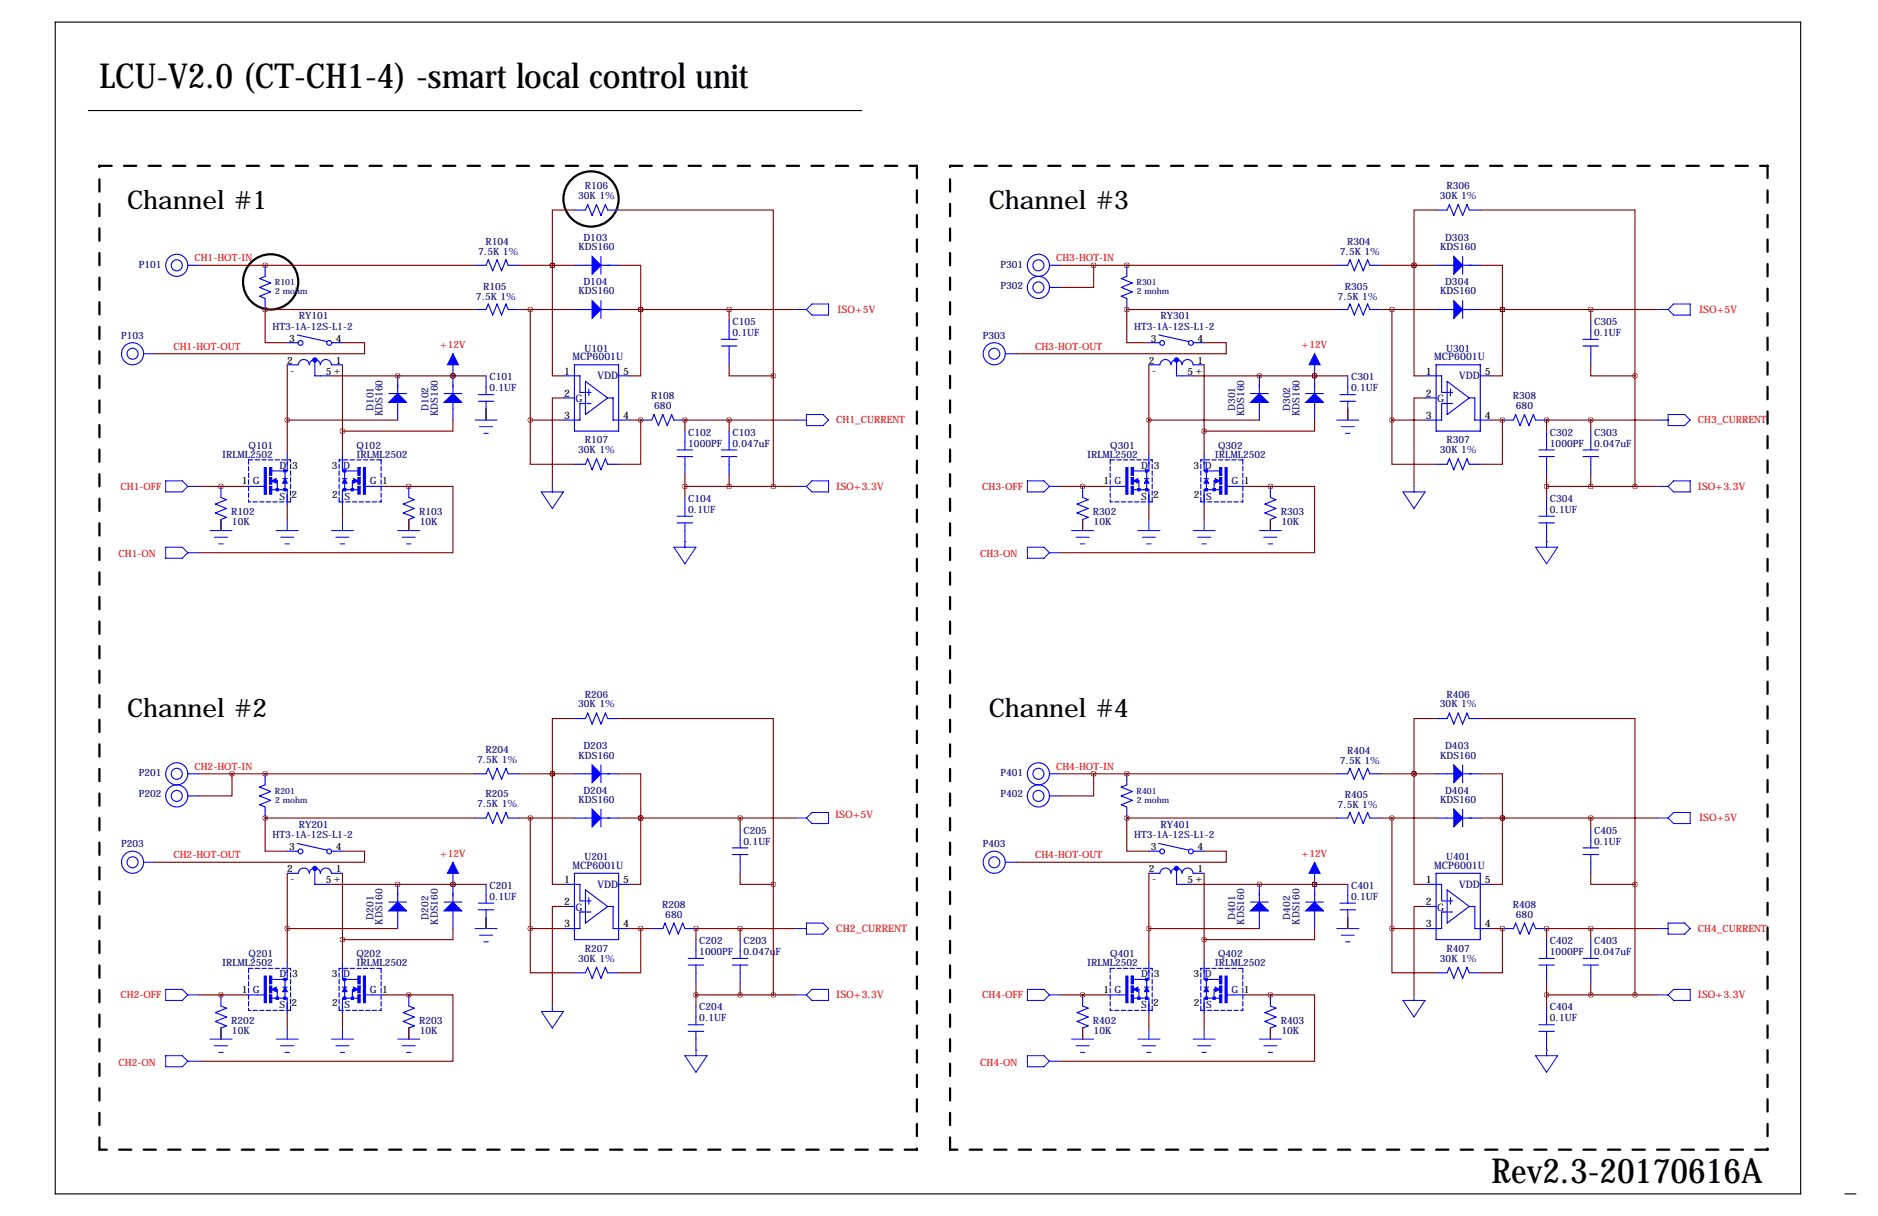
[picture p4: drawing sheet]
<svg xmlns="http://www.w3.org/2000/svg" width="432mm" height="279mm" viewBox="0 0 432 279" stroke-linecap="round" stroke-linejoin="round" font-family="sans-serif">
<path d="M12.7 5.1h401.3v269.2h-401.3zM20.3 25.4h177.8M424.2 274.3h2.5" fill="none" stroke="#000" stroke-width=".25"/>
<path d="M22.9 38.1h187.9M210.8 38.1v226.1M218.4 38.1h188M406.4 38.1v226.1M22.9 264.2v-226.1M210.8 264.2h-187.9M218.4 264.2v-226.1M406.4 264.2h-188" fill="none" stroke="#000" stroke-width=".51" stroke-dasharray="2.8 2.8"/>
<g fill="none" stroke="#000" stroke-width=".51">
<circle cx="135.9" cy="45.7" r="6.4"/>
<circle cx="62.2" cy="64.8" r="6.4"/>
</g>
<g fill="none" stroke="#00f" stroke-width=".25">
<path d="M132.1 48.3h2.5l.5-1.3 1 2.5 1.1-2.5 1 2.5 1-2.5 .5 1.3h2.5M138.2 58.9v4.1M330.2 48.3h2.5l.5-1.3 1.1 2.5 1-2.5 1 2.5 1-2.5 .5 1.3h2.6M336.3 58.9v4.1M43.2 61h2.5M61 61v2.5l-1.3 .5 2.5 1-2.5 1 2.5 1.1-2.5 1 1.3 .5v2.5M66 78.7h2.6M68.3 77l6.9 1.5M76.2 78.7h2.5M109.2 61h2.6l.5-1.3 1 2.5 1-2.5 1 2.5 1-2.5 .5 1.3h2.6M109.2 71.1h2.6l.5-1.3 1 2.6 1-2.6 1 2.6 1-2.6 .5 1.3h2.6M132.1 61h10.1"/>
<path d="M132.1 71.1h10.1M138.2 69.1v4.1M165.9 78h3.5M165.9 79.5h3.5M167.6 73.7v4.3M167.6 79.5v4.3M241.3 61h2.5M241.3 66h2.5M259.1 61v2.5l-1.3 .5 2.5 1-2.5 1 2.5 1.1-2.5 1 1.3 .5v2.5M264.2 78.7h2.5M266.4 77l6.9 1.5M274.3 78.7h2.6"/>
<path d="M307.3 61h2.6l.5-1.3 1 2.5 1-2.5 1 2.5 1.1-2.5 .5 1.3h2.5M307.3 71.1h2.6l.5-1.3 1 2.6 1-2.6 1 2.6 1.1-2.6 .5 1.3h2.5M330.2 61h10.2M330.2 71.1h10.2M336.3 69.1v4.1M364 78h3.5M364 79.5h3.5M365.8 73.7v4.3M365.8 79.5v4.3M33 81.3h2.6M66 83.8h2.6a1.27 1.27 0 0 1 1.3-1.2 1.27 1.27 0 0 1 1.2 1.2 1.27 1.27 0 0 1 1.3-1.2 1.27 1.27 0 0 1 1.3 1.2 1.27 1.27 0 0 1 1.2-1.2 1.27 1.27 0 0 1 1.3 1.2h2.5M72.4 82.5v3.9h3.8"/>
<path d="M89.4 90.4h4.1M91.4 86.4v10.1M102.1 90.4h4.1M104.1 86.4v10.1M110 90.7h3.5M110 92.2h3.5M111.8 86.4v4.3M111.8 92.2v4.3M129.5 86.4h3.8v3.8h1.3M129.5 91.4h2.6M132.1 83.8h10.1v15.3h-10.1zM134.6 92.7h-1.3v3.8h-3.8"/>
<path d="M134.6 87.6l5.1 3.8-5.1 3.8zM134.9 90.2h1M134.9 92.7h1M135.4 89.4v1.5M139.7 91.4h1.3v5.1h3.8M142.2 86.4h2.6M147.3 96.5h2.6l.5-1.3 1 2.6 1-2.6 1 2.6 1-2.6 .5 1.3h2.6M157.5 99.1v4.3M167.6 99.1v4.3M231.1 81.3h2.6M264.2 83.8h2.5a1.27 1.27 0 0 1 1.3-1.2 1.27 1.27 0 0 1 1.2 1.2 1.27 1.27 0 0 1 1.3-1.2 1.27 1.27 0 0 1 1.3 1.2 1.27 1.27 0 0 1 1.2-1.2 1.27 1.27 0 0 1 1.3 1.2h2.6M270.5 82.5v3.9h3.8"/>
<path d="M287.5 90.4h4.1M289.6 86.4v10.1M300.2 90.4h4.1M302.3 86.4v10.1M308.1 90.7h3.6M308.1 92.2h3.6M309.9 86.4v4.3M309.9 92.2v4.3M327.7 86.4h3.8v3.8h1.2M327.7 91.4h2.5M330.2 83.8h10.2v15.3h-10.2zM332.7 92.7h-1.2v3.8h-3.8"/>
<path d="M332.7 87.6l5.1 3.8-5.1 3.8zM333 90.2h1M333 92.7h1M333.5 89.4v1.5M337.8 91.4h1.3v5.1h3.8M340.4 86.4h2.5M345.4 96.5h2.6l.5-1.3 1 2.6 1-2.6 1 2.6 1.1-2.6 .5 1.3h2.5M355.6 99.1v4.3M365.8 99.1v4.3M50.8 111.8v2.5l1.3 .5-2.6 1 2.6 1-2.6 1.1 2.6 1-1.3 .5v2.5M56.6 111.8h4.4M57.1 107.2v1"/>
<path d="M57.1 108.7v1M57.1 110.2v1.1M57.1 111.8v1M57.1 113.3v1M57.1 114.8v.5h.6M58.2 105.7h-1.1v1M58.2 115.3h1M58.7 105.7h1M59.7 115.3h1M60.2 105.7h1M61.2 115.3h1M61.7 105.7h1"/>
<path d="M62.2 110.5h1.6v2M62.5 112.5h3.5v3.6M62.7 115.3h1.1M63.2 105.7h1.1M64.3 115.3h1M64.8 105.7h1M65 110h1M65.5 108.2v1.8M65.5 111v1.5M66 104.1v4.1h-3.5M66.3 105.7h.5v.5M66.8 106.7v1"/>
<path d="M66.8 108.2v1M66.8 109.7v1M66.8 111.3v1M66.8 112.8v1M66.8 114.3v1h-1M78 114.3v1h1M78 106.7v1M78 108.2v1M78 109.7v1M78 111.3v1M78 112.8v1M78.5 105.7h-.5v.5"/>
<path d="M78.7 104.1v4.1h3.6M78.7 110h1.1M79 105.7h1M79.2 108.2v1.8M79.2 111v1.5M79.5 115.3h1M80.5 105.7h1M81 115.3h1M82 105.7h1.1M82.3 112.5h-3.6v3.6M82.5 115.3h1.1M82.5 110.5h-1.5v2"/>
<path d="M83.6 105.7h1M83.8 111.8h4.3M84.1 115.3h1M85.1 105.7h1M85.6 115.3h1M86.6 105.7h1v1M87.6 114.8v.5h-.5M87.6 107.2v1M87.6 108.7v1M87.6 110.2v1.1M87.6 111.8v1M87.6 113.3v1"/>
<path d="M94 111.8v2.5l1.2 .5-2.5 1 2.5 1-2.5 1.1 2.5 1-1.2 .5v2.5M132.1 106.7h2.5l.5-1.3 1 2.5 1.1-2.5 1 2.5 1-2.5 .5 1.3h2.5M155.7 103.4h3.6M155.7 104.9h3.6M155.7 118.6h3.6M157.5 104.9v4.3M157.5 114.3v4.3M165.9 103.4h3.5M165.9 104.9h3.5M167.6 104.9v4.3M248.9 111.8v2.5l1.3 .5-2.6 1 2.6 1-2.6 1.1 2.6 1-1.3 .5v2.5M254.8 111.8h4.3"/>
<path d="M255.3 114.8v.5h.5M255.3 107.2v1M255.3 108.7v1M255.3 110.2v1.1M255.3 111.8v1M255.3 113.3v1M256.3 105.7h-1v1M256.3 115.3h1M256.8 105.7h1M257.8 115.3h1M258.3 105.7h1M259.3 115.3h1"/>
<path d="M259.8 105.7h1.1M260.3 110.5h1.6v2M260.6 112.5h3.6v3.6M260.9 115.3h1M261.4 105.7h1M262.4 115.3h1M262.9 105.7h1M263.1 110h1.1M263.7 108.2v1.8M263.7 111v1.5M264.2 104.1v4.1h-3.6M264.4 105.7h.5v.5"/>
<path d="M264.9 114.3v1h-1M264.9 106.7v1M264.9 108.2v1M264.9 109.7v1M264.9 111.3v1M264.9 112.8v1M276.1 114.3v1h1M276.1 106.7v1M276.1 108.2v1M276.1 109.7v1M276.1 111.3v1M276.1 112.8v1"/>
<path d="M276.6 105.7h-.5v.5M276.9 104.1v4.1h3.5M276.9 110h1M277.1 105.7h1M277.4 108.2v1.8M277.4 111v1.5M277.6 115.3h1M278.6 105.7h1.1M279.1 115.3h1.1M280.2 105.7h1M280.4 112.5h-3.5v3.6M280.7 115.3h1"/>
<path d="M280.7 110.5h-1.6v2M281.7 105.7h1M281.9 111.8h4.4M282.2 115.3h1M283.2 105.7h1M283.7 115.3h1M284.7 105.7h1.1v1M285.8 114.8v.5h-.6M285.8 107.2v1M285.8 108.7v1M285.8 110.2v1.1M285.8 111.8v1"/>
<path d="M285.8 113.3v1M292.1 111.8v2.5l1.3 .5-2.6 1 2.6 1-2.6 1.1 2.6 1-1.3 .5v2.5M330.2 106.7h2.5l.5-1.3 1.1 2.5 1-2.5 1 2.5 1-2.5 .5 1.3h2.6M353.8 103.4h3.6M353.8 104.9h3.6M353.8 118.6h3.6M355.6 104.9v4.3M355.6 114.3v4.3M364 103.4h3.5M364 104.9h3.5M365.8 104.9v4.3M155.7 120.1h3.6"/>
<path d="M157.5 120.1v4.4M353.8 120.1h3.6M355.6 120.1v4.4M43.2 177.8h2.5M61 177.8v2.5l-1.3 .5 2.5 1.1-2.5 1 2.5 1-2.5 1 1.3 .5v2.6M109.2 177.8h2.6l.5-1.3 1 2.6 1-2.6 1 2.6 1-2.6 .5 1.3h2.6M132.1 177.8h10.1M132.1 165.1h2.5l.5-1.3 1 2.6 1.1-2.6 1 2.6 1-2.6 .5 1.3h2.5M138.2 175.8v4M241.3 177.8h2.5M259.1 177.8v2.5l-1.3 .5 2.5 1.1-2.5 1 2.5 1-2.5 1 1.3 .5v2.6M307.3 177.8h2.6l.5-1.3 1 2.6 1-2.6 1 2.6 1.1-2.6 .5 1.3h2.5"/>
<path d="M330.2 177.8h10.2M330.2 165.1h2.5l.5-1.3 1.1 2.6 1-2.6 1 2.6 1-2.6 .5 1.3h2.6M336.3 175.8v4M33 198.1h2.6M43.2 182.9h2.5M66 195.6h2.6M68.3 193.8l6.9 1.5M72.4 199.4v3.8h3.8M76.2 195.6h2.5M109.2 188h2.6l.5-1.3 1 2.5 1-2.5 1 2.5 1-2.5 .5 1.3h2.6M132.1 188h10.1M138.2 185.9v4.1"/>
<path d="M168.4 194.8h3.6M168.4 196.3h3.6M170.2 190.5v4.3M170.2 196.3v4.4M231.1 198.1h2.6M241.3 182.9h2.5M264.2 195.6h2.5M266.4 193.8l6.9 1.5M270.5 199.4v3.8h3.8M274.3 195.6h2.6M307.3 188h2.6l.5-1.3 1 2.5 1-2.5 1 2.5 1.1-2.5 .5 1.3h2.5M330.2 188h10.2"/>
<path d="M336.3 185.9v4.1M364 194.8h3.5M364 196.3h3.5M365.8 190.5v4.3M365.8 196.3v4.4M66 200.7l2.6-.1a1.27 1.27 0 0 1 1.3-1.2 1.27 1.27 0 0 1 1.2 1.3 1.27 1.27 0 0 1 1.3-1.3 1.27 1.27 0 0 1 1.3 1.3 1.27 1.27 0 0 1 1.2-1.3 1.27 1.27 0 0 1 1.3 1.3h2.5M89.4 207.3h4.1M91.4 203.2v10.2M102.1 207.3h4.1M104.1 203.2v10.2M110 207.5h3.5M110 209h3.5"/>
<path d="M111.8 203.2v4.3M111.8 209v4.4M129.5 203.2h3.8v3.8h1.3M129.5 208.3h2.6M132.1 200.7h10.1v15.2h-10.1zM134.6 209.5h-1.3v3.9h-3.8M134.6 204.5l5.1 3.8-5.1 3.8zM134.9 207h1M134.9 209.5h1M135.4 206.2v1.6M139.7 208.3h1.3v5.1h3.8M142.2 203.2h2.6"/>
<path d="M149.9 213.4h2.5l.5-1.3 1 2.5 1-2.5 1.1 2.5 1-2.5 .5 1.3h2.5M160 215.9v4.3M170.2 215.9v4.3M264.2 200.7l2.5-.1a1.27 1.27 0 0 1 1.3-1.2 1.27 1.27 0 0 1 1.2 1.3 1.27 1.27 0 0 1 1.3-1.3 1.27 1.27 0 0 1 1.3 1.3 1.27 1.27 0 0 1 1.2-1.3 1.27 1.27 0 0 1 1.3 1.3h2.6M287.5 207.3h4.1M289.6 203.2v10.2M300.2 207.3h4.1M302.3 203.2v10.2M308.1 207.5h3.6M308.1 209h3.6M309.9 203.2v4.3M309.9 209v4.4"/>
<path d="M327.7 203.2h3.8v3.8h1.2M327.7 208.3h2.5M330.2 200.7h10.2v15.2h-10.2zM332.7 209.5h-1.2v3.9h-3.8M332.7 204.5l5.1 3.8-5.1 3.8zM333 207h1M333 209.5h1M333.5 206.2v1.6M337.8 208.3h1.3v5.1h3.8M340.4 203.2h2.5M345.4 213.4h2.6l.5-1.3 1 2.5 1-2.5 1 2.5 1.1-2.5 .5 1.3h2.5M355.6 215.9v4.3"/>
<path d="M365.8 215.9v4.3M50.8 228.6v2.5l1.3 .5-2.6 1.1 2.6 1-2.6 1 2.6 1-1.3 .5v2.6M56.6 228.6h4.4M57.1 224v1M57.1 225.6v1M57.1 227.1v1M57.1 228.6v1M57.1 230.1v1M57.1 231.6v.6h.6M58.2 222.5h-1.1v1M58.2 232.2h1M58.7 222.5h1"/>
<path d="M59.7 232.2h1M60.2 222.5h1M61.2 232.2h1M61.7 222.5h1M62.2 227.3h1.6v2.1M62.5 229.4h3.5v3.5M62.7 232.2h1.1M63.2 222.5h1.1M64.3 232.2h1M64.8 222.5h1M65 226.8h1M65.5 225v1.8"/>
<path d="M65.5 227.8v1.6M66 221v4h-3.5M66.3 222.5h.5v.5M66.8 223.5v1M66.8 225v1.1M66.8 226.6v1M66.8 228.1v1M66.8 229.6v1M66.8 231.1v1.1h-1M78 223.5v1M78 225v1.1M78 226.6v1"/>
<path d="M78 228.1v1M78 229.6v1M78 231.1v1.1h1M78.5 222.5h-.5v.5M78.7 221v4h3.6M78.7 226.8h1.1M79 222.5h1M79.2 225v1.8M79.2 227.8v1.6M79.5 232.2h1M80.5 222.5h1M81 232.2h1"/>
<path d="M82 222.5h1.1M82.3 229.4h-3.6v3.5M82.5 227.3h-1.5v2.1M82.5 232.2h1.1M83.6 222.5h1M83.8 228.6h4.3M84.1 232.2h1M85.1 222.5h1M85.6 232.2h1M86.6 222.5h1v1M87.6 224v1M87.6 225.6v1"/>
<path d="M87.6 227.1v1M87.6 228.6v1M87.6 230.1v1M87.6 231.6v.6h-.5M94 228.6v2.5l1.2 .5-2.5 1.1 2.5 1-2.5 1 2.5 1-1.2 .5v2.6M132.1 223.5h2.5l.5-1.3 1 2.6 1.1-2.6 1 2.6 1-2.6 .5 1.3h2.5M158.2 220.2h3.6M158.2 221.7h3.6M158.2 235.5h3.6M158.2 237h3.6M160 221.7v4.4M160 231.1v4.4"/>
<path d="M160 237v4.3M168.4 220.2h3.6M168.4 221.7h3.6M170.2 221.7v4.4M248.9 228.6v2.5l1.3 .5-2.6 1.1 2.6 1-2.6 1 2.6 1-1.3 .5v2.6M254.8 228.6h4.3M255.3 231.6v.6h.5M255.3 224v1M255.3 225.6v1M255.3 227.1v1M255.3 228.6v1M255.3 230.1v1"/>
<path d="M256.3 222.5h-1v1M256.3 232.2h1M256.8 222.5h1M257.8 232.2h1M258.3 222.5h1M259.3 232.2h1M259.8 222.5h1.1M260.3 227.3h1.6v2.1M260.6 229.4h3.6v3.5M260.9 232.2h1M261.4 222.5h1M262.4 232.2h1"/>
<path d="M262.9 222.5h1M263.1 226.8h1.1M263.7 225v1.8M263.7 227.8v1.6M264.2 221v4h-3.6M264.4 222.5h.5v.5M264.9 231.1v1.1h-1M264.9 223.5v1M264.9 225v1.1M264.9 226.6v1M264.9 228.1v1M264.9 229.6v1"/>
<path d="M276.1 231.1v1.1h1M276.1 223.5v1M276.1 225v1.1M276.1 226.6v1M276.1 228.1v1M276.1 229.6v1M276.6 222.5h-.5v.5M276.9 221v4h3.5M276.9 226.8h1M277.1 222.5h1M277.4 225v1.8M277.4 227.8v1.6"/>
<path d="M277.6 232.2h1M278.6 222.5h1.1M279.1 232.2h1.1M280.2 222.5h1M280.4 229.4h-3.5v3.5M280.7 232.2h1M280.7 227.3h-1.6v2.1M281.7 222.5h1M281.9 228.6h4.4M282.2 232.2h1M283.2 222.5h1M283.7 232.2h1"/>
<path d="M284.7 222.5h1.1v1M285.8 231.6v.6h-.6M285.8 224v1M285.8 225.6v1M285.8 227.1v1M285.8 228.6v1M285.8 230.1v1M292.1 228.6v2.5l1.3 .5-2.6 1.1 2.6 1-2.6 1 2.6 1-1.3 .5v2.6M330.2 223.5h2.5l.5-1.3 1.1 2.6 1-2.6 1 2.6 1-2.6 .5 1.3h2.6M353.8 220.2h3.6M353.8 221.7h3.6M353.8 235.5h3.6"/>
<path d="M353.8 237h3.6M355.6 221.7v4.4M355.6 231.1v4.4M355.6 237v4.3M364 220.2h3.5M364 221.7h3.5M365.8 221.7v4.4"/>
<circle cx="40.6" cy="61" r="1.27"/>
<circle cx="40.6" cy="61" r="2.54"/>
<circle cx="69.1" cy="78.8" r=".56"/>
<circle cx="75.7" cy="78.8" r=".56"/>
<circle cx="238.8" cy="66" r="1.27"/>
<circle cx="238.8" cy="61" r="1.27"/>
<circle cx="238.8" cy="61" r="2.54"/>
<circle cx="238.8" cy="66" r="2.54"/>
<circle cx="267.2" cy="78.8" r=".56"/>
<circle cx="273.8" cy="78.8" r=".56"/>
<circle cx="30.5" cy="81.3" r="1.27"/>
<circle cx="30.5" cy="81.3" r="2.54"/>
<circle cx="228.6" cy="81.3" r="1.27"/>
<circle cx="228.6" cy="81.3" r="2.54"/>
<circle cx="40.6" cy="177.8" r="1.27"/>
<circle cx="40.6" cy="177.8" r="2.54"/>
<circle cx="238.8" cy="177.8" r="1.27"/>
<circle cx="238.8" cy="177.8" r="2.54"/>
<circle cx="30.5" cy="198.1" r="1.27"/>
<circle cx="30.5" cy="198.1" r="2.54"/>
<circle cx="40.6" cy="182.9" r="1.27"/>
<circle cx="40.6" cy="182.9" r="2.54"/>
<circle cx="69.1" cy="195.6" r=".56"/>
<circle cx="75.7" cy="195.6" r=".56"/>
<circle cx="228.6" cy="198.1" r="1.27"/>
<circle cx="228.6" cy="198.1" r="2.54"/>
<circle cx="238.8" cy="182.9" r="1.27"/>
<circle cx="238.8" cy="182.9" r="2.54"/>
<circle cx="267.2" cy="195.6" r=".56"/>
<circle cx="273.8" cy="195.6" r=".56"/>
</g>
<g fill="none" stroke="#00f" stroke-width=".51">
<circle cx="72.4" cy="82.7" r=".36"/>
<circle cx="270.5" cy="82.7" r=".36"/>
<circle cx="72.4" cy="199.5" r=".36"/>
<circle cx="270.5" cy="199.5" r=".36"/>
</g>
<g fill="#00f" stroke="#00f" stroke-width=".25">
<path d="M60.8 107.4h.4v6.1h-.4z"/>
<path d="M62 107.4h.5v1.8h-.5z"/>
<path d="M62 109.7h.5v1.6h-.5z"/>
<path d="M62 111.8h.5v1.7h-.5z"/>
<path d="M62.5 110.5l1-.5v1z"/>
<path d="M65.5 110l.5 1h-1z"/>
<path d="M63.5 112.3h.5v.5h-.5z"/>
<path d="M65.3 112.3h.5v.5h-.5z"/>
<path d="M65.3 107.9h.5v.6h-.5z"/>
<path d="M83.6 107.4h.4v6.1h-.4z"/>
<path d="M82.3 107.4h.5v1.8h-.5z"/>
<path d="M82.3 109.7h.5v1.6h-.5z"/>
<path d="M82.3 111.8h.5v1.7h-.5z"/>
<path d="M81.3 110l1 .5-1 .5z"/>
<path d="M79.2 110l.6 1h-1.1z"/>
<path d="M80.8 112.3h.5v.5h-.5z"/>
<path d="M79 112.3h.5v.5h-.5z"/>
<path d="M79 107.9h.5v.6h-.5z"/>
<path d="M89.4 92.5l2-2.1 2.1 2.1z"/>
<path d="M102.1 92.5l2-2.1 2.1 2.1z"/>
<path d="M60.8 224.3h.4v6.1h-.4z"/>
<path d="M62 224.3h.5v1.8h-.5z"/>
<path d="M62 226.6h.5v1.5h-.5z"/>
<path d="M62 228.6h.5v1.8h-.5z"/>
<path d="M62.5 227.3l1-.5v1z"/>
<path d="M65.5 226.8l.5 1h-1z"/>
<path d="M63.5 229.1h.5v.5h-.5z"/>
<path d="M65.3 229.1h.5v.5h-.5z"/>
<path d="M65.3 224.8h.5v.5h-.5z"/>
<path d="M83.6 224.3h.4v6.1h-.4z"/>
<path d="M82.3 224.3h.5v1.8h-.5z"/>
<path d="M82.3 226.6h.5v1.5h-.5z"/>
<path d="M82.3 228.6h.5v1.8h-.5z"/>
<path d="M81.3 226.8l1 .5-1 .5z"/>
<path d="M79.2 226.8l.6 1h-1.1z"/>
<path d="M80.8 229.1h.5v.5h-.5z"/>
<path d="M79 229.1h.5v.5h-.5z"/>
<path d="M79 224.8h.5v.5h-.5z"/>
<path d="M89.4 209.3l2-2 2.1 2z"/>
<path d="M102.1 209.3l2-2 2.1 2z"/>
<path d="M258.9 107.4h.4v6.1h-.4z"/>
<path d="M260.1 107.4h.5v1.8h-.5z"/>
<path d="M260.1 109.7h.5v1.6h-.5z"/>
<path d="M260.1 111.8h.5v1.7h-.5z"/>
<path d="M260.6 110.5l1-.5v1z"/>
<path d="M263.7 110l.5 1h-1.1z"/>
<path d="M261.6 112.3h.5v.5h-.5z"/>
<path d="M263.4 112.3h.5v.5h-.5z"/>
<path d="M263.4 107.9h.5v.6h-.5z"/>
<path d="M281.7 107.4h.4v6.1h-.4z"/>
<path d="M280.4 107.4h.5v1.8h-.5z"/>
<path d="M280.4 109.7h.5v1.6h-.5z"/>
<path d="M280.4 111.8h.5v1.7h-.5z"/>
<path d="M279.4 110l1 .5-1 .5z"/>
<path d="M277.4 110l.5 1h-1z"/>
<path d="M278.9 112.3h.5v.5h-.5z"/>
<path d="M277.1 112.3h.5v.5h-.5z"/>
<path d="M277.1 107.9h.5v.6h-.5z"/>
<path d="M287.5 92.5l2.1-2.1 2 2.1z"/>
<path d="M300.2 92.5l2.1-2.1 2 2.1z"/>
<path d="M258.9 224.3h.4v6.1h-.4z"/>
<path d="M260.1 224.3h.5v1.8h-.5z"/>
<path d="M260.1 226.6h.5v1.5h-.5z"/>
<path d="M260.1 228.6h.5v1.8h-.5z"/>
<path d="M260.6 227.3l1-.5v1z"/>
<path d="M263.7 226.8l.5 1h-1.1z"/>
<path d="M261.6 229.1h.5v.5h-.5z"/>
<path d="M263.4 229.1h.5v.5h-.5z"/>
<path d="M263.4 224.8h.5v.5h-.5z"/>
<path d="M281.7 224.3h.4v6.1h-.4z"/>
<path d="M280.4 224.3h.5v1.8h-.5z"/>
<path d="M280.4 226.6h.5v1.5h-.5z"/>
<path d="M280.4 228.6h.5v1.8h-.5z"/>
<path d="M279.4 226.8l1 .5-1 .5z"/>
<path d="M277.4 226.8l.5 1h-1z"/>
<path d="M278.9 229.1h.5v.5h-.5z"/>
<path d="M277.1 229.1h.5v.5h-.5z"/>
<path d="M277.1 224.8h.5v.5h-.5z"/>
<path d="M287.5 209.3l2.1-2 2 2z"/>
<path d="M300.2 209.3l2.1-2 2 2z"/>
<path d="M136.1 58.9l2.1 2.1-2.1 2z"/>
<path d="M136.1 69.1l2.1 2-2.1 2.1z"/>
<path d="M136.1 175.8l2.1 2-2.1 2z"/>
<path d="M136.1 185.9l2.1 2.1-2.1 2z"/>
<path d="M334.3 58.9l2 2.1-2 2z"/>
<path d="M334.3 69.1l2 2-2 2.1z"/>
<path d="M334.3 175.8l2 2-2 2z"/>
<path d="M334.3 185.9l2 2.1-2 2z"/>
</g>
<g fill="none" stroke="#00f" stroke-width=".23">
<path d="M182.9 71.1h2.5M185.4 71.1l1.3-1.3h3.8v2.6h-3.8zM381 71.1h2.5M383.5 71.1l1.3-1.3h3.8v2.6h-3.8zM104.1 81.3v5.1M109.2 96.5h5.1M110.2 98h3.1M111.3 99.6h1M111.8 94v2.5M182.9 96.5h2.5M185.4 95.2h3.8l1.3 1.3-1.3 1.3h-3.8zM302.3 81.3v5.1"/>
<path d="M307.3 96.5h5.1M308.4 98h3M309.4 99.6h1M309.9 94v2.5M381 96.5h2.5M383.5 95.2h3.8l1.3 1.3-1.3 1.3h-3.8zM38.1 110.5h3.8l1.3 1.3-1.3 1.2h-3.8zM43.2 111.8h2.5M50.8 119.4v2.5M66 119.4v2.5M78.7 119.4v2.5M94 119.4v2.5"/>
<path d="M124.5 113h5l-2.5 3.8zM127 111.8v1.2M182.9 111.8h2.5M185.4 111.8l1.3-1.3h3.8v2.5h-3.8zM236.2 110.5h3.8l1.3 1.3-1.3 1.2h-3.8zM241.3 111.8h2.5M248.9 119.4v2.5M264.2 119.4v2.5M276.9 119.4v2.5M292.1 119.4v2.5M322.6 113h5.1l-2.6 3.8zM325.1 111.8v1.2"/>
<path d="M381 111.8h2.5M383.5 111.8l1.3-1.3h3.8v2.5h-3.8zM38.1 125.7h3.8l1.3 1.3-1.3 1.3h-3.8zM43.2 127h2.5M48.3 121.9h5M49.3 123.4h3M50.3 125h1M63.5 121.9h5.1M64.5 123.4h3.1M65.5 125h1M76.2 121.9h5.1M77.2 123.4h3.1"/>
<path d="M78.2 125h1M91.4 121.9h5.1M92.5 123.4h3M93.5 125h1M154.9 125.7h5.1l-2.5 3.8zM157.5 124.5v1.2M236.2 125.7h3.8l1.3 1.3-1.3 1.3h-3.8zM241.3 127h2.5M246.4 121.9h5.1M247.4 123.4h3M248.4 125h1M261.6 121.9h5.1"/>
<path d="M262.6 123.4h3.1M263.7 125h1M274.3 121.9h5.1M275.3 123.4h3.1M276.4 125h1M289.6 121.9h5M290.6 123.4h3M291.6 125h1M353.1 125.7h5l-2.5 3.8zM355.6 124.5v1.2M104.1 198.1v5.1M182.9 188h2.5"/>
<path d="M185.4 188l1.3-1.3h3.8v2.5h-3.8zM302.3 198.1v5.1M381 188h2.5M383.5 188l1.3-1.3h3.8v2.5h-3.8zM109.2 213.4h5.1M110.2 214.9h3.1M111.3 216.4h1M111.8 210.8v2.6M182.9 213.4h2.5M185.4 212.1h3.8l1.3 1.3-1.3 1.2h-3.8zM307.3 213.4h5.1M308.4 214.9h3"/>
<path d="M309.4 216.4h1M309.9 210.8v2.6M381 213.4h2.5M383.5 212.1h3.8l1.3 1.3-1.3 1.2h-3.8zM38.1 227.3h3.8l1.3 1.3-1.3 1.3h-3.8zM43.2 228.6h2.5M48.3 238.8h5M50.8 236.2v2.6M63.5 238.8h5.1M66 236.2v2.6M76.2 238.8h5.1M78.7 236.2v2.6"/>
<path d="M91.4 238.8h5.1M94 236.2v2.6M124.5 232.4h5l-2.5 3.8zM127 231.1v1.3M182.9 228.6h2.5M185.4 228.6l1.3-1.3h3.8v2.6h-3.8zM236.2 227.3h3.8l1.3 1.3-1.3 1.3h-3.8zM241.3 228.6h2.5M246.4 238.8h5.1M248.9 236.2v2.6M261.6 238.8h5.1M264.2 236.2v2.6"/>
<path d="M274.3 238.8h5.1M276.9 236.2v2.6M289.6 238.8h5M292.1 236.2v2.6M322.6 229.9h5.1l-2.6 3.8zM325.1 228.6v1.3M381 228.6h2.5M383.5 228.6l1.3-1.3h3.8v2.6h-3.8zM38.1 242.6h3.8l1.3 1.2-1.3 1.3h-3.8zM43.2 243.8h2.5M49.3 240.3h3M50.3 241.8h1"/>
<path d="M64.5 240.3h3.1M65.5 241.8h1M77.2 240.3h3.1M78.2 241.8h1M92.5 240.3h3M93.5 241.8h1M157.5 242.6h5.1l-2.6 3.8zM160 241.3v1.3M236.2 242.6h3.8l1.3 1.2-1.3 1.3h-3.8zM241.3 243.8h2.5M247.4 240.3h3M248.4 241.8h1"/>
<path d="M262.6 240.3h3.1M263.7 241.8h1M275.3 240.3h3.1M276.4 241.8h1M290.6 240.3h3M291.6 241.8h1M353.1 242.6h5l-2.5 3.8zM355.6 241.3v1.3"/>
</g>
<g fill="#00f" stroke="#00f" stroke-width=".23">
<path d="M104.1 81.3l1.3 2.5h-2.5z"/>
<path d="M104.1 198.1l1.3 2.6h-2.5z"/>
<path d="M302.3 81.3l1.2 2.5h-2.5z"/>
<path d="M302.3 198.1l1.2 2.6h-2.5z"/>
</g>
<g fill="none" stroke="#800000" stroke-width=".25">
<path d="M132.1 48.3h-5.1v12.7M142.2 48.3h35.6v38.1M330.2 48.3h-5.1v12.7M340.4 48.3h35.5v38.1M45.7 61h63.5M61 61h.1M61 71.1v7.6h5M61 71.1h.1M61 71.1h48.2M78.7 78.7h5.1v2.6h-48.2M119.4 61h12.7M119.4 71.1h12.7"/>
<path d="M121.9 71.1v25.4M127 61v25.4h2.5M127 61h.1M142.2 61h5.1v10.1M142.2 71.1h40.7M147.3 71.1v15.3h-2.5M147.3 71.1h.1M167.6 71.1v2.6M243.8 61h63.5M251.5 61v5h-7.7M259.1 61h.1M259.1 71.1h.1"/>
<path d="M259.1 71.1v7.6h5.1M259.1 71.1h48.2M276.9 78.7h5v2.6h-48.2M317.5 61h12.7M317.5 71.1h12.7M320 71.1v25.4M325.1 61v25.4h2.6M325.1 61h.1M340.4 61h5v10.1M340.4 71.1h40.6M345.4 71.1v15.3h-2.5M345.4 71.1h.1"/>
<path d="M365.8 71.1v2.6M66 83.8v20.3M66 96.5h25.4M76.2 86.4h35.6M78.7 83.8v20.3M91.4 86.4h.1M104.1 86.4h.1M104.1 96.5v2.6h-25.4M111.8 94v2.5M121.9 96.5v10.2h10.2M121.9 96.5h7.6M129.5 91.4h-2.5v20.4"/>
<path d="M144.8 96.5h2.5M147.3 96.5h.1M147.3 96.5v10.2h-5.1M157.5 96.5h.1M157.5 96.5h25.4M157.5 96.5v2.6M167.6 83.8v2.6h10.2M167.6 96.5v2.6M177.8 86.4v25.4M264.2 96.5h25.4M264.2 83.8v20.3M274.3 86.4h35.6"/>
<path d="M276.9 83.8v20.3M289.6 86.4h.1M302.3 86.4h.1M302.3 96.5v2.6h-25.4M309.9 94v2.5M320 96.5v10.2h10.2M320 96.5h7.7M327.7 91.4h-2.6v20.4M342.9 96.5h2.5M345.4 96.5h.1M345.4 96.5v10.2h-5M355.6 96.5h.1"/>
<path d="M355.6 96.5h25.4M355.6 96.5v2.6M365.8 83.8v2.6h10.1M365.8 96.5v2.6M375.9 86.4v25.4M45.7 111.8h10.9M50.8 111.8h.1M50.8 119.4v2.5M66 116.1v3.3M78.7 116.1v3.3M88.1 111.8h5.9M94 111.8h.1"/>
<path d="M94 111.8h10.1v15.2h-58.4M94 119.4v2.5M157.5 111.8h20.3M157.5 109.2v5.1M167.6 109.2v2.6M177.8 111.8h5.1M243.8 111.8h11M248.9 111.8h.1M248.9 119.4v2.5M264.2 116.1v3.3M276.9 116.1v3.3M286.3 111.8h5.8"/>
<path d="M292.1 111.8h.1M292.1 111.8h10.2v15.2h-58.5M292.1 119.4v2.5M355.6 111.8h25.4M355.6 109.2v5.1M365.8 109.2v2.6M157.5 124.5h.1M355.6 124.5h.1M45.7 177.8h63.5M53.3 177.8v5.1h-7.6M61 177.8h.1M119.4 177.8h12.7"/>
<path d="M127 177.8v25.4h2.5M127 177.8h.1M132.1 165.1h-5.1v12.7M142.2 165.1h35.6v38.1M142.2 177.8h5.1v10.2M243.8 177.8h63.5M251.5 177.8v5.1h-7.7M259.1 177.8h.1M317.5 177.8h12.7M325.1 177.8v25.4h2.6M325.1 177.8h.1M330.2 165.1h-5.1v12.7"/>
<path d="M340.4 177.8h5v10.2M340.4 165.1h35.5v38.1M61 188h.1M61 188v7.6h5M61 188h48.2M78.7 195.6h5.1v2.5h-48.2M119.4 188h12.7M121.9 188v25.4M142.2 188h40.7M147.3 188v15.2h-2.5M147.3 188h.1M170.2 188v2.5"/>
<path d="M259.1 188v7.6h5.1M259.1 188h.1M259.1 188h48.2M276.9 195.6h5v2.5h-48.2M317.5 188h12.7M320 188v25.4M340.4 188h40.6M345.4 188v15.2h-2.5M345.4 188h.1M365.8 188v2.5M66 200.7v20.3M66 213.4h25.4"/>
<path d="M76.2 203.2h35.6M78.7 200.7v20.3M91.4 203.2h.1M104.1 203.2h.1M104.1 213.4v2.5h-25.4M111.8 210.8v2.6M121.9 213.4v10.1h10.2M121.9 213.4h7.6M129.5 208.3h-2.5v22.8M144.8 213.4h5.1M147.3 213.4v10.1h-5.1M160 213.4h.1"/>
<path d="M160 213.4h22.9M160 213.4v2.5M170.2 200.7v2.5h7.6M170.2 213.4v2.5M177.8 203.2v25.4M264.2 213.4h25.4M264.2 200.7v20.3M274.3 203.2h35.6M276.9 200.7v20.3M289.6 203.2h.1M302.3 203.2h.1M302.3 213.4v2.5h-25.4"/>
<path d="M309.9 210.8v2.6M320 213.4v10.1h10.2M320 213.4h7.7M327.7 208.3h-2.6v20.3M342.9 213.4h2.5M345.4 213.4h.1M345.4 213.4v10.1h-5M355.6 213.4h.1M355.6 213.4h25.4M355.6 213.4v2.5M365.8 200.7v2.5h10.1M365.8 213.4v2.5"/>
<path d="M375.9 203.2v25.4M45.7 228.6h10.9M50.8 228.6h.1M50.8 236.2v2.6M66 232.9v3.3M78.7 232.9v3.3M88.1 228.6h5.9M94 228.6h.1M94 228.6h10.1v15.2h-58.4M94 236.2v2.6M160 228.6h22.9M160 226.1v5"/>
<path d="M170.2 226.1v2.5M243.8 228.6h11M248.9 228.6h.1M248.9 236.2v2.6M264.2 232.9v3.3M276.9 232.9v3.3M286.3 228.6h5.8M292.1 228.6h.1M292.1 228.6h10.2v15.2h-58.5M292.1 236.2v2.6M355.6 228.6h25.4M355.6 226.1v5"/>
<path d="M365.8 226.1v2.5M160 241.3h.1M355.6 241.3h.1"/>
</g>
<path d="M104.1 86.4a.05 .05 0 0 0 .1 0 .05 .05 0 0 0-.1 0zM91.4 86.4a.05 .05 0 0 0 .1 0 .05 .05 0 0 0-.1 0zM104.1 86.4a.05 .05 0 0 0 .1 0 .05 .05 0 0 0-.1 0zM66 96.5a.05 .05 0 0 0 .1 0 .05 .05 0 0 0-.1 0zM78.7 99.1a.05 .05 0 0 0 .1 0 .05 .05 0 0 0-.1 0zM93.9 111.8a.05 .05 0 0 0 .1 0 .05 .05 0 0 0-.1 0zM104.1 203.2a.05 .05 0 0 0 .1 0 .05 .05 0 0 0-.1 0zM91.4 203.2a.05 .05 0 0 0 .1 0 .05 .05 0 0 0-.1 0zM104.1 203.2a.05 .05 0 0 0 .1 0 .05 .05 0 0 0-.1 0zM66 213.4a.05 .05 0 0 0 .1 0 .05 .05 0 0 0-.1 0zM78.7 215.9a.05 .05 0 0 0 .1 0 .05 .05 0 0 0-.1 0zM93.9 228.6a.05 .05 0 0 0 .1 0 .05 .05 0 0 0-.1 0zM53.3 177.8a.05 .05 0 0 0 .1 0 .05 .05 0 0 0-.1 0zM60.9 61a.05 .05 0 0 0 .1 0 .05 .05 0 0 0-.1 0zM60.9 71.1a.05 .05 0 0 0 .1 0 .05 .05 0 0 0-.1 0zM160 213.4a.05 .05 0 0 0 .1 0 .05 .05 0 0 0-.1 0zM170.1 213.4a.05 .05 0 0 0 .1 0 .05 .05 0 0 0-.1 0zM170.1 228.6a.05 .05 0 0 0 .1 0 .05 .05 0 0 0-.1 0zM60.9 177.8a.05 .05 0 0 0 .1 0 .05 .05 0 0 0-.1 0zM60.9 188a.05 .05 0 0 0 .1 0 .05 .05 0 0 0-.1 0zM302.2 86.4a.05 .05 0 0 0 .1 0 .05 .05 0 0 0-.1 0zM289.5 86.4a.05 .05 0 0 0 .1 0 .05 .05 0 0 0-.1 0zM302.2 86.4a.05 .05 0 0 0 .1 0 .05 .05 0 0 0-.1 0zM264.1 96.5a.05 .05 0 0 0 .1 0 .05 .05 0 0 0-.1 0zM276.8 99.1a.05 .05 0 0 0 .1 0 .05 .05 0 0 0-.1 0zM248.9 111.8a.05 .05 0 0 0 .1 0 .05 .05 0 0 0-.1 0zM251.4 61a.05 .05 0 0 0 .1 0 .05 .05 0 0 0-.1 0zM302.2 203.2a.05 .05 0 0 0 .1 0 .05 .05 0 0 0-.1 0zM289.5 203.2a.05 .05 0 0 0 .1 0 .05 .05 0 0 0-.1 0zM302.2 203.2a.05 .05 0 0 0 .1 0 .05 .05 0 0 0-.1 0zM264.1 213.4a.05 .05 0 0 0 .1 0 .05 .05 0 0 0-.1 0zM276.8 215.9a.05 .05 0 0 0 .1 0 .05 .05 0 0 0-.1 0zM248.9 228.6a.05 .05 0 0 0 .1 0 .05 .05 0 0 0-.1 0zM251.4 177.8a.05 .05 0 0 0 .1 0 .05 .05 0 0 0-.1 0zM121.9 71.1a.05 .05 0 0 0 .1 0 .05 .05 0 0 0-.1 0zM147.3 71.1a.05 .05 0 0 0 .1 0 .05 .05 0 0 0-.1 0zM147.3 96.5a.05 .05 0 0 0 .1 0 .05 .05 0 0 0-.1 0zM121.9 96.5a.05 .05 0 0 0 .1 0 .05 .05 0 0 0-.1 0zM157.4 96.5a.05 .05 0 0 0 .1 0 .05 .05 0 0 0-.1 0zM167.6 96.5a.05 .05 0 0 0 .1 0 .05 .05 0 0 0-.1 0zM167.6 111.8a.05 .05 0 0 0 .1 0 .05 .05 0 0 0-.1 0zM147.3 71.1a.05 .05 0 0 0 .1 0 .05 .05 0 0 0-.1 0zM157.4 111.8a.05 .05 0 0 0 .1 0 .05 .05 0 0 0-.1 0zM167.6 71.1a.05 .05 0 0 0 .1 0 .05 .05 0 0 0-.1 0zM121.9 188a.05 .05 0 0 0 .1 0 .05 .05 0 0 0-.1 0zM121.9 213.4a.05 .05 0 0 0 .1 0 .05 .05 0 0 0-.1 0zM147.3 213.4a.05 .05 0 0 0 .1 0 .05 .05 0 0 0-.1 0zM147.3 188a.05 .05 0 0 0 .1 0 .05 .05 0 0 0-.1 0zM147.3 188a.05 .05 0 0 0 .1 0 .05 .05 0 0 0-.1 0zM170.1 188a.05 .05 0 0 0 .1 0 .05 .05 0 0 0-.1 0zM160 228.6a.05 .05 0 0 0 .1 0 .05 .05 0 0 0-.1 0zM325.1 61a.05 .05 0 0 0 .1 0 .05 .05 0 0 0-.1 0zM320 71.1a.05 .05 0 0 0 .1 0 .05 .05 0 0 0-.1 0zM345.4 71.1a.05 .05 0 0 0 .1 0 .05 .05 0 0 0-.1 0zM375.9 111.8a.05 .05 0 0 0 .1 0 .05 .05 0 0 0-.1 0zM345.4 96.5a.05 .05 0 0 0 .1 0 .05 .05 0 0 0-.1 0zM320 96.5a.05 .05 0 0 0 .1 0 .05 .05 0 0 0-.1 0zM325.1 61a.05 .05 0 0 0 .1 0 .05 .05 0 0 0-.1 0zM365.7 96.5a.05 .05 0 0 0 .1 0 .05 .05 0 0 0-.1 0zM365.7 111.8a.05 .05 0 0 0 .1 0 .05 .05 0 0 0-.1 0zM345.4 71.1a.05 .05 0 0 0 .1 0 .05 .05 0 0 0-.1 0zM365.7 71.1a.05 .05 0 0 0 .1 0 .05 .05 0 0 0-.1 0zM375.9 86.4a.05 .05 0 0 0 .1 0 .05 .05 0 0 0-.1 0zM259 71.1a.05 .05 0 0 0 .1 0 .05 .05 0 0 0-.1 0zM259 61a.05 .05 0 0 0 .1 0 .05 .05 0 0 0-.1 0zM325.1 177.8a.05 .05 0 0 0 .1 0 .05 .05 0 0 0-.1 0zM320 188a.05 .05 0 0 0 .1 0 .05 .05 0 0 0-.1 0zM345.4 188a.05 .05 0 0 0 .1 0 .05 .05 0 0 0-.1 0zM375.9 228.6a.05 .05 0 0 0 .1 0 .05 .05 0 0 0-.1 0zM345.4 213.4a.05 .05 0 0 0 .1 0 .05 .05 0 0 0-.1 0zM320 213.4a.05 .05 0 0 0 .1 0 .05 .05 0 0 0-.1 0zM325.1 177.8a.05 .05 0 0 0 .1 0 .05 .05 0 0 0-.1 0zM365.7 213.4a.05 .05 0 0 0 .1 0 .05 .05 0 0 0-.1 0zM365.7 228.6a.05 .05 0 0 0 .1 0 .05 .05 0 0 0-.1 0zM345.4 188a.05 .05 0 0 0 .1 0 .05 .05 0 0 0-.1 0zM365.7 188a.05 .05 0 0 0 .1 0 .05 .05 0 0 0-.1 0zM375.9 203.2a.05 .05 0 0 0 .1 0 .05 .05 0 0 0-.1 0zM259 188a.05 .05 0 0 0 .1 0 .05 .05 0 0 0-.1 0zM259 177.8a.05 .05 0 0 0 .1 0 .05 .05 0 0 0-.1 0z" fill="#800000" stroke="#800000" stroke-width="1.1"/>
<g font-size="7.9">
<text x="22.9" y="20.3">LCU-V2.0 (CT-CH1-4) -smart local control unit</text>
<text x="342.9" y="271.8">Rev2.3-20170616A</text>
</g>
<g font-size="5.9">
<text x="29.2" y="48">Channel #1</text>
<text x="227.3" y="48">Channel #3</text>
<text x="29.2" y="164.8">Channel #2</text>
<text x="227.3" y="164.8">Channel #4</text>
</g>
<g font-size="2.4" fill="#f00">
<text x="192.5" y="71.9">ISO+5V</text>
<text x="390.7" y="71.9">ISO+5V</text>
<text x="192.3" y="112.5">ISO+3.3V</text>
<text x="390.4" y="112.5">ISO+3.3V</text>
<text x="192" y="188">ISO+5V</text>
<text x="390.7" y="188.7">ISO+5V</text>
<text x="192.3" y="214.1">CH2_CURRENT</text>
<text x="192.3" y="229.4">ISO+3.3V</text>
<text x="390.4" y="229.4">ISO+3.3V</text>
</g>
<g font-size="2.4" fill="#000080">
<text x="131.6" y="82.7">MCP6001U</text>
<text x="329.7" y="82.7">MCP6001U</text>
<text x="137.4" y="87.1">VDD</text>
<text x="335.5" y="87.1">VDD</text>
<text x="132.3" y="92.5">G</text>
<text x="330.5" y="92.5">G</text>
<text x="131.6" y="199.6">MCP6001U</text>
<text x="137.4" y="204">VDD</text>
<text x="329.7" y="199.6">MCP6001U</text>
<text x="335.5" y="204">VDD</text>
<text x="132.3" y="209.3">G</text>
<text x="330.5" y="209.3">G</text>
</g>
<g font-size="2.4">
<text x="129.7" y="86.1">1</text>
<text x="143.3" y="86.1">5</text>
<text x="327.8" y="86.1">1</text>
<text x="341.4" y="86.1">5</text>
<text x="129.7" y="91.2">2</text>
<text x="327.8" y="91.2">2</text>
<text x="129.7" y="96.3">3</text>
<text x="143.3" y="96.3">4</text>
<text x="327.8" y="96.3">3</text>
<text x="341.4" y="96.3">4</text>
<text x="129.7" y="202.9">1</text>
<text x="143.3" y="202.9">5</text>
<text x="327.8" y="202.9">1</text>
<text x="341.4" y="202.9">5</text>
<text x="129.7" y="208">2</text>
<text x="327.8" y="208">2</text>
<text x="129.7" y="213.1">3</text>
<text x="143.3" y="213.1">4</text>
<text x="327.8" y="213.1">3</text>
<text x="341.4" y="213.1">4</text>
</g>
<g font-size="2.3" fill="#000080">
<text x="132.9" y="45.7">30K 1%</text>
<text x="134.5" y="43.4">R106</text>
<text x="331.1" y="45.7">30K 1%</text>
<text x="332.6" y="43.4">R306</text>
<text x="109.9" y="58.7">7.5K 1%</text>
<text x="111.6" y="56.4">R104</text>
<text x="133" y="57.5">KDS160</text>
<text x="134.1" y="55.4">D103</text>
<text x="308.1" y="58.7">7.5K 1%</text>
<text x="309.7" y="56.4">R304</text>
<text x="331.1" y="57.5">KDS160</text>
<text x="332.3" y="55.4">D303</text>
<text x="31.9" y="61.6">P101</text>
<text x="134.1" y="65.5">D104</text>
<text x="230" y="61.6">P301</text>
<text x="332.3" y="65.5">D304</text>
<text x="109.4" y="68.8">7.5K 1%</text>
<text x="111.1" y="66.5">R105</text>
<text x="133" y="67.7">KDS160</text>
<text x="230" y="66.4">P302</text>
<text x="307.6" y="68.8">7.5K 1%</text>
<text x="309.2" y="66.5">R305</text>
<text x="331.1" y="67.7">KDS160</text>
<text x="27.8" y="77.8">P103</text>
<text x="62.7" y="75.8">HT3-1A-12S-L1-2</text>
<text x="68.7" y="73.4">RY101</text>
<text x="168.4" y="74.7">C105</text>
<text x="168.4" y="77.2">0.1UF</text>
<text x="226" y="77.8">P303</text>
<text x="260.8" y="75.8">HT3-1A-12S-L1-2</text>
<text x="266.8" y="73.4">RY301</text>
<text x="366.5" y="74.7">C305</text>
<text x="366.5" y="77.2">0.1UF</text>
<text x="134.4" y="80.8">U101</text>
<text x="332.5" y="80.8">U301</text>
<text x="112.5" y="87.4">C101</text>
<text x="112.5" y="89.9">0.1UF</text>
<text x="310.6" y="87.4">C301</text>
<text x="310.6" y="89.9">0.1UF</text>
<text x="85.9" y="94.5" transform="rotate(-90 85.9 94.5)">D101</text>
<text x="88" y="95.6" transform="rotate(-90 88 95.6)">KDS160</text>
<text x="98.6" y="94.5" transform="rotate(-90 98.6 94.5)">D102</text>
<text x="100.7" y="95.6" transform="rotate(-90 100.7 95.6)">KDS160</text>
<text x="149.7" y="91.7">R108</text>
<text x="150.4" y="94">680</text>
<text x="284" y="94.5" transform="rotate(-90 284 94.5)">D301</text>
<text x="286.1" y="95.6" transform="rotate(-90 286.1 95.6)">KDS160</text>
<text x="296.7" y="94.5" transform="rotate(-90 296.7 94.5)">D302</text>
<text x="298.8" y="95.6" transform="rotate(-90 298.8 95.6)">KDS160</text>
<text x="347.8" y="91.7">R308</text>
<text x="348.5" y="94">680</text>
<text x="134.5" y="101.9">R107</text>
<text x="158.2" y="100.1">C102</text>
<text x="168.4" y="100.1">C103</text>
<text x="332.6" y="101.9">R307</text>
<text x="356.4" y="100.1">C302</text>
<text x="366.5" y="100.1">C303</text>
<text x="51.1" y="105.2">IRLML2502</text>
<text x="57.1" y="103.1">Q101</text>
<text x="64.3" y="107.7">D</text>
<text x="78.9" y="107.7">D</text>
<text x="82" y="103.1">Q102</text>
<text x="82" y="105.2">IRLML2502</text>
<text x="132.9" y="104.1">30K 1%</text>
<text x="158.2" y="102.6">1000PF</text>
<text x="168.4" y="102.6">0.047uF</text>
<text x="249.9" y="105.2">IRLML2502</text>
<text x="255.3" y="103.1">Q301</text>
<text x="262.4" y="107.7">D</text>
<text x="277.1" y="107.7">D</text>
<text x="279.4" y="105.2">IRLML2502</text>
<text x="280.1" y="103.1">Q302</text>
<text x="331.1" y="104.1">30K 1%</text>
<text x="356.4" y="102.6">1000PF</text>
<text x="366.5" y="102.6">0.047uF</text>
<text x="85" y="111.3">G 1</text>
<text x="283.2" y="111.3">G 1</text>
<text x="53.2" y="118.4">R102</text>
<text x="64.3" y="114.8">S</text>
<text x="79.2" y="114.8">S</text>
<text x="96.4" y="118.4">R103</text>
<text x="158.2" y="115.3">C104</text>
<text x="158.2" y="117.9">0.1UF</text>
<text x="251.3" y="118.4">R302</text>
<text x="262.4" y="114.8">S</text>
<text x="277.3" y="114.8">S</text>
<text x="294.5" y="118.4">R303</text>
<text x="356.4" y="115.3">C304</text>
<text x="356.4" y="117.9">0.1UF</text>
<text x="53.3" y="120.7">10K</text>
<text x="96.5" y="120.7">10K</text>
<text x="251.4" y="120.7">10K</text>
<text x="294.6" y="120.7">10K</text>
<text x="134.5" y="160.3">R206</text>
<text x="332.6" y="160.3">R406</text>
<text x="132.9" y="162.6">30K 1%</text>
<text x="331.1" y="162.6">30K 1%</text>
<text x="111.6" y="173">R204</text>
<text x="134.1" y="172.2">D203</text>
<text x="309.7" y="173.2">R404</text>
<text x="332.3" y="172.2">D403</text>
<text x="31.9" y="178.4">P201</text>
<text x="109.7" y="175.3">7.5K 1%</text>
<text x="133" y="174.3">KDS160</text>
<text x="230" y="178.4">P401</text>
<text x="308.1" y="175.5">7.5K 1%</text>
<text x="331.1" y="174.3">KDS160</text>
<text x="31.9" y="183.2">P202</text>
<text x="109.7" y="185.4">7.5K 1%</text>
<text x="111.6" y="183.1">R205</text>
<text x="133" y="184.5">KDS160</text>
<text x="134.1" y="182.4">D204</text>
<text x="230" y="183.2">P402</text>
<text x="307.6" y="185.7">7.5K 1%</text>
<text x="309.2" y="183.4">R405</text>
<text x="331.1" y="184.5">KDS160</text>
<text x="332.3" y="182.4">D404</text>
<text x="68.7" y="190.2">RY201</text>
<text x="170.9" y="191.5">C205</text>
<text x="266.8" y="190.2">RY401</text>
<text x="366.5" y="191.5">C405</text>
<text x="27.8" y="194.7">P203</text>
<text x="62.7" y="192.6">HT3-1A-12S-L1-2</text>
<text x="134.4" y="197.6">U201</text>
<text x="170.9" y="194.1">0.1UF</text>
<text x="226" y="194.7">P403</text>
<text x="260.8" y="192.6">HT3-1A-12S-L1-2</text>
<text x="332.5" y="197.6">U401</text>
<text x="366.5" y="194.1">0.1UF</text>
<text x="112.5" y="204.2">C201</text>
<text x="112.5" y="206.8">0.1UF</text>
<text x="152.2" y="208.5">R208</text>
<text x="310.6" y="204.2">C401</text>
<text x="310.6" y="206.8">0.1UF</text>
<text x="347.8" y="208.5">R408</text>
<text x="85.9" y="211.3" transform="rotate(-90 85.9 211.3)">D201</text>
<text x="88" y="212.4" transform="rotate(-90 88 212.4)">KDS160</text>
<text x="98.6" y="211.3" transform="rotate(-90 98.6 211.3)">D202</text>
<text x="100.7" y="212.4" transform="rotate(-90 100.7 212.4)">KDS160</text>
<text x="153" y="210.8">680</text>
<text x="284" y="211.3" transform="rotate(-90 284 211.3)">D401</text>
<text x="286.1" y="212.4" transform="rotate(-90 286.1 212.4)">KDS160</text>
<text x="296.7" y="211.3" transform="rotate(-90 296.7 211.3)">D402</text>
<text x="298.8" y="212.4" transform="rotate(-90 298.8 212.4)">KDS160</text>
<text x="348.5" y="210.8">680</text>
<text x="51.1" y="222">IRLML2502</text>
<text x="57.1" y="220">Q201</text>
<text x="82" y="220">Q202</text>
<text x="82" y="222">IRLML2502</text>
<text x="132.9" y="221">30K 1%</text>
<text x="134.5" y="218.7">R207</text>
<text x="160.8" y="216.9">C202</text>
<text x="160.8" y="219.5">1000PF</text>
<text x="170.9" y="216.9">C203</text>
<text x="170.9" y="219.5">0.047uF</text>
<text x="249.9" y="222">IRLML2502</text>
<text x="255.3" y="220">Q401</text>
<text x="279.4" y="222">IRLML2502</text>
<text x="280.1" y="220">Q402</text>
<text x="331.1" y="221">30K 1%</text>
<text x="332.6" y="218.7">R407</text>
<text x="356.4" y="216.9">C402</text>
<text x="356.4" y="219.5">1000PF</text>
<text x="366.5" y="216.9">C403</text>
<text x="366.5" y="219.5">0.047uF</text>
<text x="64.3" y="224.5">D</text>
<text x="78.9" y="224.5">D</text>
<text x="262.4" y="224.5">D</text>
<text x="277.1" y="224.5">D</text>
<text x="64.3" y="231.6">S</text>
<text x="79.2" y="231.6">S</text>
<text x="85" y="228.1">G 1</text>
<text x="160.8" y="232.2">C204</text>
<text x="262.4" y="231.6">S</text>
<text x="277.3" y="231.6">S</text>
<text x="283.2" y="228.1">G 1</text>
<text x="356.4" y="232.2">C404</text>
<text x="53.2" y="235.2">R202</text>
<text x="53.3" y="237.5">10K</text>
<text x="96.4" y="235.2">R203</text>
<text x="96.5" y="237.5">10K</text>
<text x="160.8" y="234.7">0.1UF</text>
<text x="251.3" y="235.2">R402</text>
<text x="251.4" y="237.5">10K</text>
<text x="294.5" y="235.2">R403</text>
<text x="294.6" y="237.5">10K</text>
<text x="356.4" y="234.7">0.1UF</text>
</g>
<g font-size="2.3" fill="#f00">
<text x="44.7" y="60">CH1-HOT-IN</text>
<text x="242.8" y="60">CH3-HOT-IN</text>
<text x="39.9" y="80.4">CH1-HOT-OUT</text>
<text x="101.2" y="80">+12V</text>
<text x="238" y="80.4">CH3-HOT-OUT</text>
<text x="299.4" y="80">+12V</text>
<text x="192.3" y="97.3">CH1_CURRENT</text>
<text x="390.4" y="97.3">CH3_CURRENT</text>
<text x="27.7" y="112.5">CH1-OFF</text>
<text x="225.8" y="112.5">CH3-OFF</text>
<text x="27.2" y="128">CH1-ON</text>
<text x="225.4" y="128">CH3-ON</text>
<text x="44.7" y="176.9">CH2-HOT-IN</text>
<text x="242.8" y="176.9">CH4-HOT-IN</text>
<text x="39.9" y="197.2">CH2-HOT-OUT</text>
<text x="101.2" y="196.8">+12V</text>
<text x="238" y="197.2">CH4-HOT-OUT</text>
<text x="299.4" y="196.8">+12V</text>
<text x="390.4" y="214.1">CH4_CURRENT</text>
<text x="27.7" y="229.4">CH2-OFF</text>
<text x="225.8" y="229.4">CH4-OFF</text>
<text x="27.2" y="244.9">CH2-ON</text>
<text x="225.4" y="244.9">CH4-ON</text>
</g>
<g font-size="2.3">
<text x="66" y="83.6">2</text>
<text x="66.5" y="78.5">3</text>
<text x="77.2" y="78.5">4</text>
<text x="77.2" y="83.6">1</text>
<text x="264.1" y="83.6">2</text>
<text x="264.6" y="78.5">3</text>
<text x="275.3" y="78.5">4</text>
<text x="275.3" y="83.6">1</text>
<text x="66.8" y="85.9">-</text>
<text x="74.9" y="86.1">5+</text>
<text x="264.9" y="85.9">-</text>
<text x="273" y="86.1">5+</text>
<text x="67.2" y="107.7">3</text>
<text x="76.3" y="107.7">3</text>
<text x="265.3" y="107.7">3</text>
<text x="274.4" y="107.7">3</text>
<text x="55.6" y="111.3">1 G</text>
<text x="253.7" y="111.3">1 G</text>
<text x="67.1" y="114.3">2</text>
<text x="76.4" y="114.3">2</text>
<text x="265.2" y="114.3">2</text>
<text x="274.5" y="114.3">2</text>
<text x="66.5" y="195.3">3</text>
<text x="77.2" y="195.3">4</text>
<text x="264.6" y="195.3">3</text>
<text x="275.3" y="195.3">4</text>
<text x="66" y="200.4">2</text>
<text x="66.8" y="202.7">-</text>
<text x="74.9" y="202.9">5+</text>
<text x="77.2" y="200.4">1</text>
<text x="264.1" y="200.4">2</text>
<text x="264.9" y="202.7">-</text>
<text x="273" y="202.9">5+</text>
<text x="275.3" y="200.4">1</text>
<text x="67.2" y="224.5">3</text>
<text x="76.3" y="224.5">3</text>
<text x="265.3" y="224.5">3</text>
<text x="274.4" y="224.5">3</text>
<text x="55.6" y="228.1">1 G</text>
<text x="67.1" y="231.2">2</text>
<text x="76.4" y="231.2">2</text>
<text x="253.7" y="228.1">1 G</text>
<text x="265.2" y="231.2">2</text>
<text x="274.5" y="231.2">2</text>
</g>
<g font-size="2" fill="#000080">
<text x="63.2" y="65.5">R101</text>
<text x="261.3" y="65.5">R301</text>
<text x="63.2" y="67.6">2 mohm</text>
<text x="261.4" y="67.6">2 mohm</text>
<text x="63.2" y="182.4">R201</text>
<text x="63.2" y="184.4">2 mohm</text>
<text x="261.3" y="182.4">R401</text>
<text x="261.4" y="184.4">2 mohm</text>
</g>
</svg>
